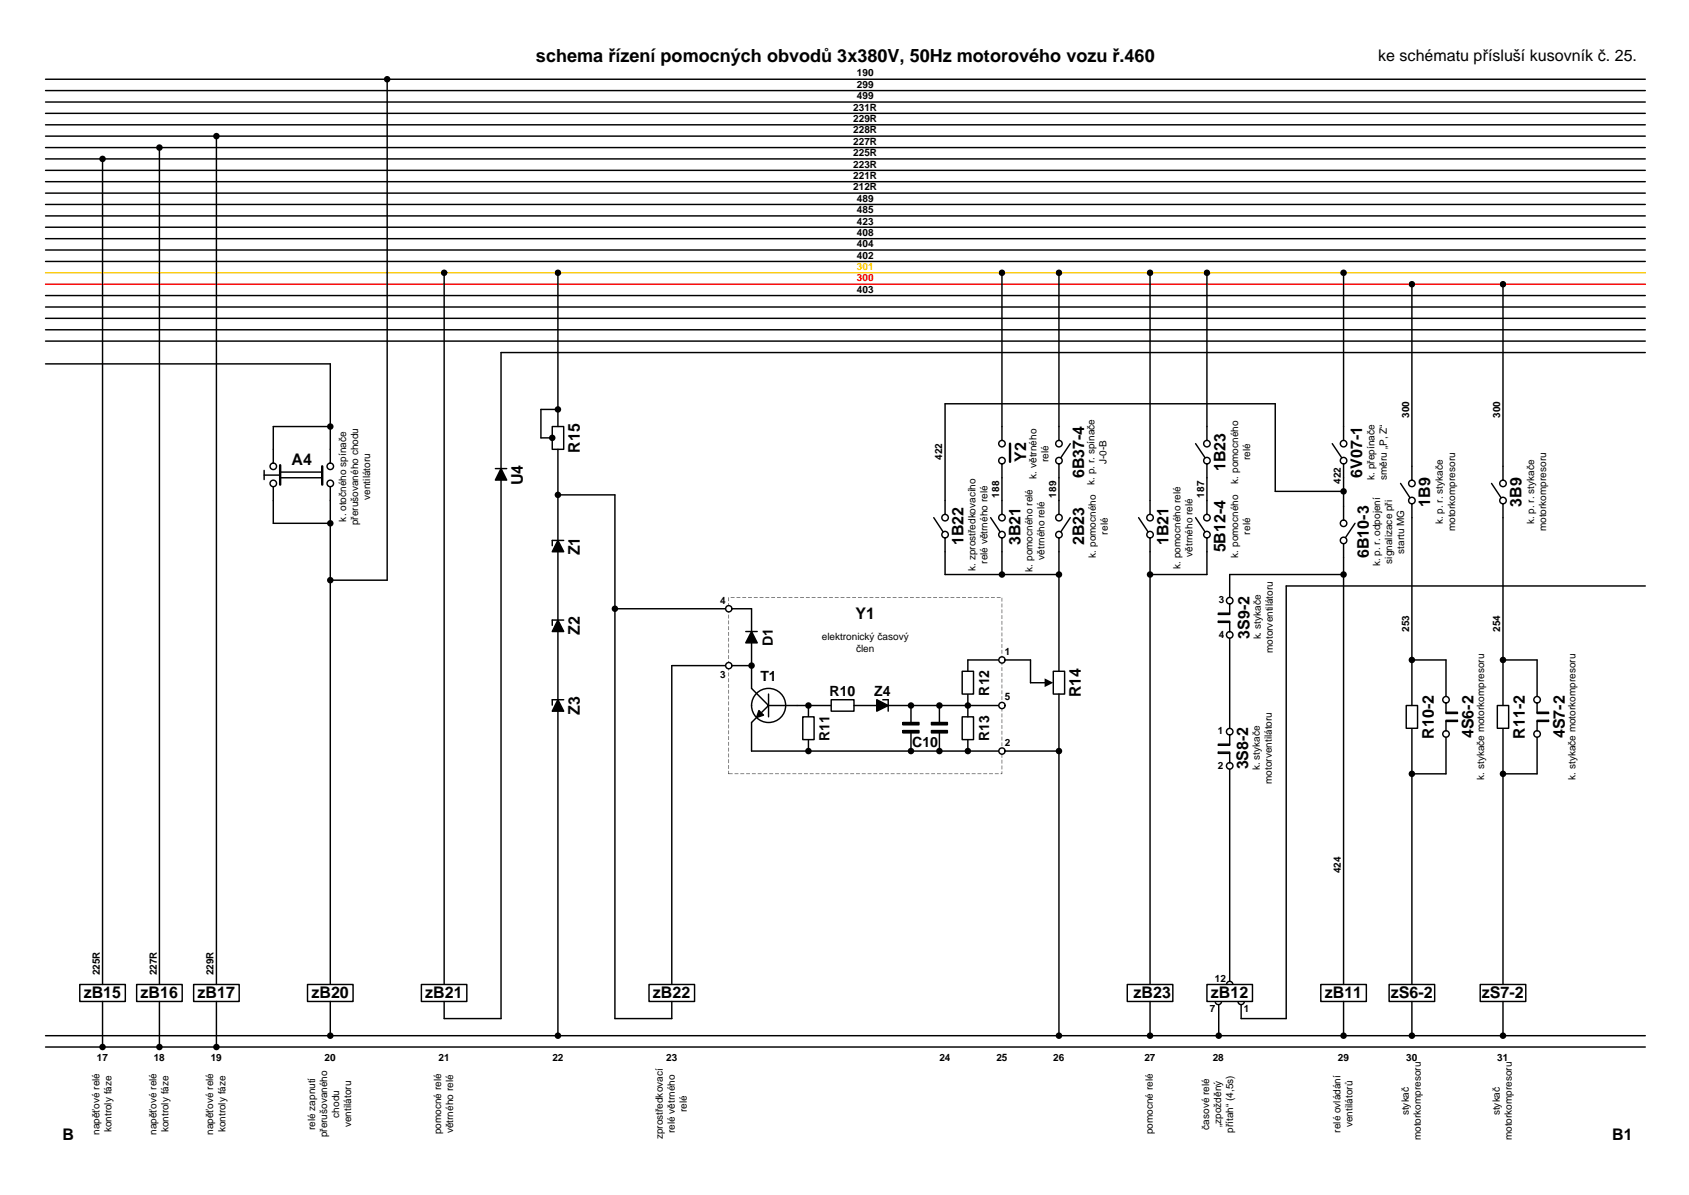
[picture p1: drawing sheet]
<svg xmlns="http://www.w3.org/2000/svg" width="297mm" height="210mm" viewBox="0 0 297 210" stroke-linecap="round" stroke-linejoin="round" font-family="sans-serif">
<g fill="none" stroke="#000" stroke-width=".25">
<path d="M8 13.9h281M8 15.9h281M8 17.9h281M8 19.9h281M8 21.9h281M8 23.9h281M8 25.9h281M8 27.9h281M8 29.9h281M8 31.9h281M8 33.9h281M8 35.9h281"/>
<path d="M8 37.9h281M8 39.9h281M8 41.9h281M8 43.9h281M8 45.9h281M8 51.9h281M8 53.9h281M8 55.9h281M8 57.9h281M8 59.9h281M8 63.9h50M8 181.9h281"/>
<path d="M8 183.9h281"/>
</g>
<path d="M8 47.9h281" fill="none" stroke="#fc0" stroke-width=".25"/>
<path d="M8 49.9h281" fill="none" stroke="#f00" stroke-width=".25"/>
<path d="M14 172.9h8v3h-8z" fill="#fff"/>
<path d="M18 27.9v145M14 172.9h8v3h-8zM18 175.9v8" fill="none" stroke="#000" stroke-width=".25"/>
<g fill="#000">
<circle cx="18" cy="27.9" r=".57"/>
<circle cx="18" cy="183.9" r=".57"/>
</g>
<path d="M24 172.9h8v3h-8z" fill="#fff"/>
<path d="M24 172.9h8v3h-8zM28 175.9v8" fill="none" stroke="#000" stroke-width=".25"/>
<circle cx="28" cy="183.9" r=".57" fill="#000"/>
<path d="M34 172.9h8v3h-8z" fill="#fff"/>
<g fill="none" stroke="#000" stroke-width=".25">
<path d="M28 25.9v147M38 23.9v149M58 74.9h-10v6.4M58 63.9v17.4M46.4 83.5h2.6M46.4 82.6v1.6M48 85.5v6.4h10M58 85.5v87.4M34 172.9h8v3h-8zM38 175.9v8"/>
<circle cx="48" cy="84.9" r=".57"/>
<circle cx="48" cy="81.9" r=".57"/>
<circle cx="58" cy="81.9" r=".57"/>
<circle cx="58" cy="84.9" r=".57"/>
</g>
<g fill="#000">
<circle cx="28" cy="25.9" r=".57"/>
<circle cx="38" cy="23.9" r=".57"/>
<circle cx="58" cy="74.9" r=".57"/>
<circle cx="58" cy="91.9" r=".57"/>
<circle cx="38" cy="183.9" r=".57"/>
</g>
<path d="M49.2 81.7v3.4M56.6 81.9v3.2" fill="none" stroke="#000" stroke-width=".42"/>
<path d="M54 172.9h8v3h-8z" fill="#fff"/>
<path d="M68 13.9v88h-10M78 47.9v125M54 172.9h8v3h-8zM58 175.9v6" fill="none" stroke="#000" stroke-width=".25"/>
<g fill="#000">
<circle cx="68" cy="13.9" r=".57"/>
<circle cx="78" cy="47.9" r=".57"/>
<circle cx="58" cy="101.9" r=".57"/>
<circle cx="58" cy="181.9" r=".57"/>
</g>
<path d="M74 172.9h8v3h-8z" fill="#fff"/>
<path d="M289 61.9h-201v117h-10v-3M87 82.3h2M88 82.3l1 2h-2zM74 172.9h8v3h-8z" fill="none" stroke="#000" stroke-width=".25"/>
<path d="M88 82.3l1 2h-2z" fill="#000"/>
<path d="M97 74.9h2v4h-2z" fill="#fff"/>
<path d="M98 47.9v27M97 74.9h2v4h-2zM98 78.9v16M98 71.9h-3v5h2M98 94.9l1 2h-2zM98 96.9v85M98 86.9h10v92M99 94.9h-2v1M98 108.9l1 2h-2zM99 108.9h-2v.9M98 122.9l1 2h-2zM99 122.9h-2v1" fill="none" stroke="#000" stroke-width=".25"/>
<g fill="#000">
<path d="M98 94.9l1 2h-2zM98 108.9l1 2h-2zM98 122.9l1 2h-2z"/>
<circle cx="98" cy="47.9" r=".57"/>
<circle cx="97" cy="76.9" r=".57"/>
<circle cx="98" cy="71.9" r=".57"/>
<circle cx="98" cy="86.9" r=".57"/>
<circle cx="98" cy="181.9" r=".57"/>
</g>
<path d="M114 172.9h8v3h-8z" fill="#fff"/>
<g fill="none" stroke="#000" stroke-width=".25">
<path d="M108 106.9h24v14l3 3-3 3M131 110.9h2M132 110.9l1 2h-2zM132 116.9h-14v56M133.3 124.8l.8 .8-1.2 .4zM135 123.9h7v2M135 121.9v4M114 172.9h8v3h-8zM118 175.9v3h-10"/>
<circle cx="135" cy="123.9" r="3"/>
</g>
<g fill="#000">
<path d="M132 110.9l1 2h-2zM133.3 124.8l.8 .8-1.2 .4z"/>
<circle cx="108" cy="106.9" r=".57"/>
<circle cx="132" cy="116.9" r=".57"/>
<circle cx="142" cy="123.9" r=".57"/>
</g>
<path d="M128 135.9l.7 .1zM129 135.9l.7 .1zM130 135.9l.7 .1zM131.1 135.9l.6 .1zM132.1 135.9l.7 .1zM133.1 135.9l.7 .1zM134.1 135.9l.7 .1zM135.1 135.9l.7 .1zM136.1 135.9l.7 .1zM137.2 135.9l.6 .1zM138.2 135.9l.7 .1zM139.2 135.9l.7 .1zM140.2 135.9l.7 .1zM141.2 135.9l.7 .1zM142.2 135.9l.7 .1zM143.3 135.9l.6 .1zM144.3 135.9l.6 .1zM145.3 135.9l.7 .1zM146.3 135.9l.7 .1zM147.3 135.9l.7 .1zM148.3 135.9l.7 .1zM149.4 135.9l.6 .1zM150.4 135.9l.6 .1zM151.4 135.9l.7 .1zM152.4 135.9l.7 .1zM153.4 135.9l.7 .1zM154.4 135.9l.7 .1zM155.4 135.9l.7 .1zM156.5 135.9l.6 .1zM157.5 135.9l.7 .1zM158.5 135.9l.7 .1zM159.5 135.9l.7 .1zM160.5 135.9l.7 .1zM161.5 135.9l.7 .1zM162.6 135.9l.6 .1zM163.6 135.9l.7 .1zM164.6 135.9l.7 .1zM165.6 135.9l.7 .1zM166.6 135.9l.7 .1zM167.6 135.9l.7 .1zM168.7 135.9l.6 .1zM169.7 135.9l.6 .1zM170.7 135.9l.7 .1zM171.7 135.9l.7 .1zM172.7 135.9l.7 .1zM173.7 135.9l.7 .1zM174.8 135.9l.6 .1zM176 135.5v.5h-.2l.2-.1zM176 134.5v.6zM176 133.4v.7zM176 132.4v.7zM176 131.4v.7zM176 130.4v.7zM176 129.4v.7zM176 128.4v.6zM176 127.4v.6zM176 126.3v.7zM176 125.3v.7zM176 124.3v.7zM176 123.3v.7zM176 122.3v.7zM176 121.3v.6zM176 120.2v.7zM176 119.2v.7zM176 118.2v.7zM176 117.2v.7zM176 116.2v.7zM176 115.2v.6zM176 114.1v.7zM176 113.1v.7zM176 112.1v.7zM176 111.1v.7zM176 110.1v.7zM176 109.1v.6zM176 108v.7zM176 107v.7zM176 106v.7zM176 105v.7zM175.1 104.9l.7 .1zM174.1 104.9l.7 .1zM173.1 104.9l.6 .1zM172 104.9l.7 .1zM171 104.9l.7 .1zM170 104.9l.7 .1zM169 104.9l.7 .1zM168 104.9l.7 .1zM167 104.9l.6 .1zM165.9 104.9l.7 .1zM164.9 104.9l.7 .1zM163.9 104.9l.7 .1zM162.9 104.9l.7 .1zM161.9 104.9l.7 .1zM160.9 104.9l.6 .1zM159.9 104.9l.6 .1zM158.8 104.9l.7 .1zM157.8 104.9l.7 .1zM156.8 104.9l.7 .1zM155.8 104.9l.7 .1zM154.8 104.9l.6 .1zM153.8 104.9l.6 .1zM152.7 104.9l.7 .1zM151.7 104.9l.7 .1zM150.7 104.9l.7 .1zM149.7 104.9l.7 .1zM148.7 104.9l.7 .1zM147.7 104.9l.6 .1zM146.6 104.9l.7 .1zM145.6 104.9l.7 .1zM144.6 104.9l.7 .1zM143.6 104.9l.7 .1zM142.6 104.9l.7 .1zM141.6 104.9l.6 .1zM140.5 104.9l.7 .1zM139.5 104.9l.7 .1zM138.5 104.9l.7 .1zM137.5 104.9l.7 .1zM136.5 104.9l.7 .1zM135.5 104.9l.6 .1zM134.5 104.9l.6 .1zM133.4 104.9l.7 .1zM132.4 104.9l.7 .1zM131.4 104.9l.7 .1zM130.4 104.9l.7 .1zM129.4 104.9l.6 .1zM128.4 104.9l.6 .1zM128 104.9l.1 .7zM128 105.9l.1 .7zM128 106.9l.1 .7zM128 108l.1 .6zM128 109l.1 .7zM128 110l.1 .7zM128 111l.1 .7zM128 112l.1 .7zM128 113l.1 .7zM128 114.1l.1 .6zM128 115.1l.1 .7zM128 116.1l.1 .7zM128 117.1l.1 .7zM128 118.1l.1 .7zM128 119.1l.1 .7zM128 120.2l.1 .6zM128 121.2l.1 .6zM128 122.2l.1 .7zM128 123.2l.1 .7zM128 124.2l.1 .7zM128 125.2l.1 .7zM128 126.3l.1 .6zM128 127.3l.1 .6zM128 128.3l.1 .7zM128 129.3l.1 .7zM128 130.3l.1 .7zM128 131.3l.1 .7zM128 132.3l.1 .7zM128 133.4l.1 .6zM128 134.4l.1 .7zM128 135.4v.6z" fill="#000"/>
<path d="M141 125.9h2v4h-2z" fill="#fff"/>
<path d="M141 125.9h2v4h-2zM142 129.9v2M142 123.9h4" fill="none" stroke="#000" stroke-width=".25"/>
<circle cx="142" cy="131.9" r=".57" fill="#000"/>
<path d="M146 122.9h4v2h-4z" fill="#fff"/>
<g fill="none" stroke="#000" stroke-width=".25">
<path d="M132 126.9v5h44M146 122.9h4v2h-4zM150 123.9h26M154 122.9l2 1-2 1zM155.1 122.9h.9v2M158.6 126.9h2.8v.4h-2.8zM158.6 128.3h2.8v.4h-2.8zM160 123.9v3M160 128.7v3.2M163.6 126.9h2.8v.4h-2.8zM163.6 128.3h2.8v.4h-2.8zM165 123.9v3"/>
<path d="M165 128.7v3.2"/>
</g>
<g fill="#000">
<path d="M154 122.9l2 1-2 1z"/>
<circle cx="160" cy="123.9" r=".57"/>
<circle cx="160" cy="131.9" r=".57"/>
<circle cx="165" cy="123.9" r=".57"/>
<circle cx="165" cy="131.9" r=".57"/>
</g>
<path d="M158.6 127.1h2.8M158.6 128.5h2.8M163.6 127.1h2.8M163.6 128.5h2.8" fill="none" stroke="#000" stroke-width=".4"/>
<path d="M169 125.9h2v4h-2z" fill="#fff"/>
<path d="M169 125.9h2v4h-2zM170 121.9v4M170 129.9v2" fill="none" stroke="#000" stroke-width=".25"/>
<g fill="#000">
<circle cx="170" cy="123.9" r=".57"/>
<circle cx="170" cy="131.9" r=".57"/>
</g>
<path d="M169 117.9h2v4h-2z" fill="#fff"/>
<path d="M186 96.9v21M169 117.9h2v4h-2zM181 115.9h-11v2" fill="none" stroke="#000" stroke-width=".25"/>
<path d="M185 117.9h2v4h-2z" fill="#fff"/>
<path d="M181 115.9v4h2.7M185 117.9h2v4h-2zM176 131.9h10M186 121.9v60" fill="none" stroke="#000" stroke-width=".25"/>
<g fill="#000">
<path d="M183.5 119.2l1.5 .7-1.5 .8z"/>
<circle cx="186" cy="131.9" r=".57"/>
<circle cx="186" cy="181.9" r=".57"/>
</g>
<circle cx="176" cy="131.9" r=".55" fill="#fff"/>
<circle cx="176" cy="131.9" r=".55" fill="none" stroke="#000" stroke-width=".25"/>
<circle cx="176" cy="123.9" r=".55" fill="#fff"/>
<circle cx="176" cy="123.9" r=".55" fill="none" stroke="#000" stroke-width=".25"/>
<circle cx="176" cy="115.9" r=".55" fill="#fff"/>
<circle cx="176" cy="115.9" r=".55" fill="none" stroke="#000" stroke-width=".25"/>
<circle cx="128" cy="116.9" r=".55" fill="#fff"/>
<circle cx="128" cy="116.9" r=".55" fill="none" stroke="#000" stroke-width=".25"/>
<circle cx="128" cy="106.9" r=".55" fill="#fff"/>
<g fill="none" stroke="#000" stroke-width=".25">
<path d="M176 47.9v29.5M186 47.9v29.5M202 47.9v42.5M188 77.9l-1.6 2.5M224 70.9h-58v19.5M164 90.9l1.7 2.5M166 94.5v6.4h20M174 90.9l1.7 2.5M176 81.5v8.9M176 94.5v6.4M186 81.5v8.9M186 94.5v2.4"/>
<path d="M188 90.9l-1.6 2.5M200 90.9l1.7 2.5M202 94.5v78.4"/>
<circle cx="176" cy="77.9" r=".57"/>
<circle cx="186" cy="77.9" r=".57"/>
<circle cx="166" cy="90.9" r=".57"/>
<circle cx="166" cy="93.9" r=".57"/>
<circle cx="176" cy="93.9" r=".57"/>
<circle cx="176" cy="90.9" r=".57"/>
<circle cx="176" cy="80.9" r=".57"/>
<circle cx="186" cy="90.9" r=".57"/>
<circle cx="186" cy="80.9" r=".57"/>
<circle cx="186" cy="93.9" r=".57"/>
<circle cx="202" cy="93.9" r=".57"/>
<circle cx="202" cy="90.9" r=".57"/>
<circle cx="128" cy="106.9" r=".55"/>
</g>
<path d="M177.4 77.9v3.2" fill="none" stroke="#000" stroke-width=".42"/>
<g fill="#000">
<circle cx="176" cy="47.9" r=".57"/>
<circle cx="186" cy="47.9" r=".57"/>
<circle cx="202" cy="47.9" r=".57"/>
<circle cx="176" cy="100.9" r=".57"/>
<circle cx="186" cy="100.9" r=".57"/>
</g>
<path d="M198 172.9h8v3h-8z" fill="#fff"/>
<g fill="none" stroke="#000" stroke-width=".25">
<path d="M212 47.9v29.5M210 77.9l1.7 2.5M210 90.9l1.7 2.5M212 81.5v8.9M212 94.5v6.4h-10M216 109.3h-2v-.2h2v1.8M216 106.1v1.8h-2v-.2h2M216 100.9v4M216 112.1v15.8M289 102.9h-63.1v76h-7.9v-3M216 132.3h-2v-.2h2v1.9M216 129.1v1.8h-2v-.2h2"/>
<path d="M216 135.1v37.8M198 172.9h8v3h-8zM202 175.9v6M214.1 175.9v6"/>
<circle cx="212" cy="77.9" r=".57"/>
<circle cx="212" cy="93.9" r=".57"/>
<circle cx="212" cy="80.9" r=".57"/>
<circle cx="212" cy="90.9" r=".57"/>
<circle cx="216" cy="105.5" r=".57"/>
<circle cx="216" cy="111.5" r=".57"/>
<circle cx="216" cy="128.5" r=".57"/>
<circle cx="216" cy="134.5" r=".57"/>
</g>
<g fill="#000">
<circle cx="212" cy="47.9" r=".57"/>
<circle cx="202" cy="100.9" r=".57"/>
<circle cx="202" cy="181.9" r=".57"/>
<circle cx="214.1" cy="181.9" r=".57"/>
</g>
<path d="M232 172.9h8v3h-8z" fill="#fff"/>
<g fill="none" stroke="#000" stroke-width=".25">
<path d="M236 47.9v29.5M248 49.9v34.4M264 49.9v34.4M224 70.9v15.4h12M234 77.9l1.7 2.5M236 81.5v9.8M236 95.5v77.4M238 91.9l-1.6 2.5M246 84.9l1.6 2.5M248 88.5v2.4M262 84.9l1.7 2.5M264 88.5v2.4"/>
<path d="M216 100.9h20M264 127.9v45M232 172.9h8v3h-8zM236 175.9v6"/>
<circle cx="236" cy="77.9" r=".57"/>
<circle cx="236" cy="91.9" r=".57"/>
<circle cx="236" cy="94.9" r=".57"/>
<circle cx="236" cy="80.9" r=".57"/>
<circle cx="248" cy="84.9" r=".57"/>
<circle cx="248" cy="87.9" r=".57"/>
<circle cx="264" cy="87.9" r=".57"/>
<circle cx="264" cy="84.9" r=".57"/>
</g>
<g fill="#000">
<circle cx="236" cy="47.9" r=".57"/>
<circle cx="248" cy="49.9" r=".57"/>
<circle cx="264" cy="49.9" r=".57"/>
<circle cx="236" cy="86.3" r=".57"/>
<circle cx="236" cy="100.9" r=".57"/>
<circle cx="236" cy="181.9" r=".57"/>
</g>
<path d="M263 123.9h2v4h-2z" fill="#fff"/>
<g fill="none" stroke="#000" stroke-width=".25">
<path d="M264 90.9v33M264 115.9h6v6.4M263 123.9h2v4h-2zM270 126.7h2v-.2h-2v1.8M270 123.5v1.8h2v-.2h-2M270 129.5v6.4h-6"/>
<circle cx="270" cy="122.9" r=".57"/>
<circle cx="270" cy="128.9" r=".57"/>
</g>
<g fill="#000">
<circle cx="264" cy="115.9" r=".57"/>
<circle cx="264" cy="135.9" r=".57"/>
</g>
<path d="M260 172.9h8v3h-8z" fill="#fff"/>
<path d="M248 127.9v45M260 172.9h8v3h-8zM264 175.9v6" fill="none" stroke="#000" stroke-width=".25"/>
<circle cx="264" cy="181.9" r=".57" fill="#000"/>
<path d="M247 123.9h2v4h-2z" fill="#fff"/>
<g fill="none" stroke="#000" stroke-width=".25">
<path d="M248 90.9v33M248 115.9h6v6.4M247 123.9h2v4h-2zM254 126.7h2v-.2h-2v1.8M254 123.5v1.8h2v-.2h-2M254 129.5v6.4h-6"/>
<circle cx="254" cy="128.9" r=".57"/>
<circle cx="254" cy="122.9" r=".57"/>
</g>
<g fill="#000">
<circle cx="248" cy="115.9" r=".57"/>
<circle cx="248" cy="135.9" r=".57"/>
</g>
<path d="M244 172.9h8v3h-8z" fill="#fff"/>
<path d="M49.2 82.9h7.4v1h-7.4zM244 172.9h8v3h-8zM248 175.9v6" fill="none" stroke="#000" stroke-width=".25"/>
<circle cx="248" cy="181.9" r=".57" fill="#000"/>
<circle cx="216" cy="172.9" r=".55" fill="#fff"/>
<circle cx="216" cy="172.9" r=".55" fill="none" stroke="#000" stroke-width=".25"/>
<circle cx="214" cy="175.9" r=".55" fill="#fff"/>
<circle cx="214" cy="175.9" r=".55" fill="none" stroke="#000" stroke-width=".25"/>
<circle cx="218" cy="175.9" r=".55" fill="#fff"/>
<circle cx="218" cy="175.9" r=".55" fill="none" stroke="#000" stroke-width=".25"/>
<path d="M212 172.9h8v3h-8z" fill="#fff"/>
<path d="M212 172.9h8v3h-8z" fill="none" stroke="#000" stroke-width=".25"/>
<text font-size="3.2" x="94.1" y="10.9">schema řízení pomocných obvodů 3x380V, 50Hz motorového vozu ř.460</text>
<g font-size="2.8">
<text x="242.1" y="10.7">ke schématu přísluší kusovník č. 25.</text>
<text x="51.2" y="81.8">A4</text>
<text x="101.9" y="79.5" transform="rotate(-90 101.9 79.5)">R15</text>
<text x="180.3" y="81.1" transform="rotate(-90 180.3 81.1)">Y2</text>
<text x="215.2" y="82.8" transform="rotate(-90 215.2 82.8)">1B23</text>
<text x="239.2" y="84" transform="rotate(-90 239.2 84)">6V07-1</text>
<text x="91.8" y="85.2" transform="rotate(-90 91.8 85.2)">U4</text>
<text x="190.4" y="84" transform="rotate(-90 190.4 84)">6B37-4</text>
<text x="251.2" y="89" transform="rotate(-90 251.2 89)">1B9</text>
<text x="267.3" y="89" transform="rotate(-90 267.3 89)">3B9</text>
<text x="169.2" y="95.8" transform="rotate(-90 169.2 95.8)">1B22</text>
<text x="179.2" y="95.8" transform="rotate(-90 179.2 95.8)">3B21</text>
<text x="190.4" y="95.8" transform="rotate(-90 190.4 95.8)">2B23</text>
<text x="205.3" y="95.8" transform="rotate(-90 205.3 95.8)">1B21</text>
<text x="101.9" y="97.6" transform="rotate(-90 101.9 97.6)">Z1</text>
<text x="215.2" y="97" transform="rotate(-90 215.2 97)">5B12-4</text>
<text x="240.5" y="98" transform="rotate(-90 240.5 98)">6B10-3</text>
<text x="101.9" y="111.6" transform="rotate(-90 101.9 111.6)">Z2</text>
<text x="150.3" y="108.7">Y1</text>
<text x="219.5" y="112.2" transform="rotate(-90 219.5 112.2)">3S9-2</text>
<text x="101.9" y="125.6" transform="rotate(-90 101.9 125.6)">Z3</text>
<text x="189.8" y="122.5" transform="rotate(-90 189.8 122.5)">R14</text>
<text x="251.8" y="129.7" transform="rotate(-90 251.8 129.7)">R10-2</text>
<text x="258.8" y="129.7" transform="rotate(-90 258.8 129.7)">4S6-2</text>
<text x="267.8" y="129.7" transform="rotate(-90 267.8 129.7)">R11-2</text>
<text x="274.8" y="129.7" transform="rotate(-90 274.8 129.7)">4S7-2</text>
<text x="219.2" y="135.2" transform="rotate(-90 219.2 135.2)">3S8-2</text>
<text x="14.7" y="175.3">zB15</text>
<text x="24.7" y="175.3">zB16</text>
<text x="34.7" y="175.3">zB17</text>
<text x="54.7" y="175.3">zB20</text>
<text x="74.7" y="175.3">zB21</text>
<text x="114.7" y="175.3">zB22</text>
<text x="199.1" y="175.3">zB23</text>
<text x="212.7" y="175.3">zB12</text>
<text x="232.7" y="175.3">zB11</text>
<text x="244.3" y="175.3">zS6-2</text>
<text x="260.3" y="175.3">zS7-2</text>
<text x="11" y="200.3">B</text>
<text x="283.2" y="200.3">B1</text>
</g>
<g font-size="2.5">
<text x="135.7" y="113.5" transform="rotate(-90 135.7 113.5)">D1</text>
<text x="133.6" y="119.6">T1</text>
<text x="145.7" y="122.3">R10</text>
<text x="153.6" y="122.3">Z4</text>
<text x="173.7" y="122.2" transform="rotate(-90 173.7 122.2)">R12</text>
<text x="145.7" y="130.2" transform="rotate(-90 145.7 130.2)">R11</text>
<text x="160.2" y="131.2">C10</text>
<text x="173.7" y="130.2" transform="rotate(-90 173.7 130.2)">R13</text>
</g>
<g font-size="1.8">
<text x="150.5" y="17.4">499</text>
<text x="150.5" y="15.4">299</text>
<text x="150.5" y="13.4">190</text>
<text x="149.9" y="23.4">228R</text>
<text x="149.9" y="21.4">229R</text>
<text x="149.9" y="19.4">231R</text>
<text x="149.9" y="29.4">223R</text>
<text x="149.9" y="27.4">225R</text>
<text x="149.9" y="25.4">227R</text>
<text x="149.9" y="33.4">212R</text>
<text x="149.9" y="31.4">221R</text>
<text x="150.5" y="35.4">489</text>
<text x="150.5" y="41.4">408</text>
<text x="150.5" y="39.4">423</text>
<text x="150.5" y="37.4">485</text>
<text x="150.5" y="45.4">402</text>
<text x="150.5" y="43.4">404</text>
<text x="150.5" y="51.4">403</text>
<text x="247.5" y="73.4" transform="rotate(-90 247.5 73.4)">300</text>
<text x="263.5" y="73.4" transform="rotate(-90 263.5 73.4)">300</text>
<text x="165.5" y="80.8" transform="rotate(-90 165.5 80.8)">422</text>
<text x="184.2" y="81.2" transform="rotate(-90 184.2 81.2)">relé</text>
<text x="194.4" y="81.5" transform="rotate(-90 194.4 81.5)">J-0-B</text>
<text x="219.6" y="80.9" transform="rotate(-90 219.6 80.9)">relé</text>
<text x="65" y="87.8" transform="rotate(-90 65 87.8)">ventilátoru</text>
<text x="175.5" y="87.4" transform="rotate(-90 175.5 87.4)">188</text>
<text x="182.1" y="84.1" transform="rotate(-90 182.1 84.1)">k. větrného</text>
<text x="185.5" y="87.4" transform="rotate(-90 185.5 87.4)">189</text>
<text x="192.3" y="85.2" transform="rotate(-90 192.3 85.2)">k. p. r. spínače</text>
<text x="211.5" y="87.4" transform="rotate(-90 211.5 87.4)">187</text>
<text x="217.5" y="85" transform="rotate(-90 217.5 85)">k. pomocného</text>
<text x="235.5" y="85" transform="rotate(-90 235.5 85)">422</text>
<text x="241.5" y="84.3" transform="rotate(-90 241.5 84.3)">k. přepínače</text>
<text x="243.6" y="84.3" transform="rotate(-90 243.6 84.3)">směru „P, Z“</text>
<text x="60.8" y="91.6" transform="rotate(-90 60.8 91.6)">k. otočného spínače</text>
<text x="62.9" y="92.2" transform="rotate(-90 62.9 92.2)">přerušovaného chodu</text>
<text x="194.6" y="93.9" transform="rotate(-90 194.6 93.9)">relé</text>
<text x="219.6" y="93.9" transform="rotate(-90 219.6 93.9)">relé</text>
<text x="253.5" y="92.1" transform="rotate(-90 253.5 92.1)">k. p. r. stykače</text>
<text x="255.6" y="93.3" transform="rotate(-90 255.6 93.3)">motorkompresoru</text>
<text x="269.5" y="92.1" transform="rotate(-90 269.5 92.1)">k. p. r. stykače</text>
<text x="271.6" y="93.3" transform="rotate(-90 271.6 93.3)">motorkompresoru</text>
<text x="171.4" y="100.3" transform="rotate(-90 171.4 100.3)">k. zprostředkovacího</text>
<text x="173.5" y="99" transform="rotate(-90 173.5 99)">relé větrného relé</text>
<text x="181.4" y="100.4" transform="rotate(-90 181.4 100.4)">k. pomocného relé</text>
<text x="183.5" y="98.3" transform="rotate(-90 183.5 98.3)">větrného relé</text>
<text x="192.5" y="98" transform="rotate(-90 192.5 98)">k. pomocného</text>
<text x="207.4" y="99.9" transform="rotate(-90 207.4 99.9)">k. pomocného relé</text>
<text x="209.5" y="97.8" transform="rotate(-90 209.5 97.8)">větrného relé</text>
<text x="217.5" y="98" transform="rotate(-90 217.5 98)">k. pomocného</text>
<text x="242.4" y="99.5" transform="rotate(-90 242.4 99.5)">k. p. r. odpojení</text>
<text x="244.5" y="99" transform="rotate(-90 244.5 99)">signalizace při</text>
<text x="246.7" y="97.3" transform="rotate(-90 246.7 97.3)">startu MG</text>
<text x="126.5" y="106">4</text>
<text x="214.1" y="105.9">3</text>
<text x="144.4" y="112.4">elektronický časový</text>
<text x="214.1" y="112">4</text>
<text x="221.5" y="112.3" transform="rotate(-90 221.5 112.3)">k. stykače</text>
<text x="247.5" y="111" transform="rotate(-90 247.5 111)">253</text>
<text x="263.5" y="111" transform="rotate(-90 263.5 111)">254</text>
<text x="126.5" y="119">3</text>
<text x="150.4" y="114.5">člen</text>
<text x="176.5" y="115">1</text>
<text x="223.6" y="114.7" transform="rotate(-90 223.6 114.7)">motorventilátoru</text>
<text x="176.5" y="123">5</text>
<text x="176.5" y="131">2</text>
<text x="213.9" y="128.9">1</text>
<text x="213.9" y="135">2</text>
<text x="221.3" y="135.3" transform="rotate(-90 221.3 135.3)">k. stykače</text>
<text x="223.4" y="137.7" transform="rotate(-90 223.4 137.7)">motorventilátoru</text>
<text x="260.7" y="137" transform="rotate(-90 260.7 137)">k. stykače motorkompresoru</text>
<text x="276.7" y="137" transform="rotate(-90 276.7 137)">k. stykače motorkompresoru</text>
<text x="235.5" y="153.4" transform="rotate(-90 235.5 153.4)">424</text>
<text x="17.5" y="171.3" transform="rotate(-90 17.5 171.3)">225R</text>
<text x="27.5" y="171.3" transform="rotate(-90 27.5 171.3)">227R</text>
<text x="37.5" y="171.3" transform="rotate(-90 37.5 171.3)">229R</text>
<text x="213.4" y="172.4">12</text>
<text x="212.5" y="177.8">7</text>
<text x="218.5" y="177.8">1</text>
<text x="17" y="186.4">17</text>
<text x="27" y="186.4">18</text>
<text x="37" y="186.4">19</text>
<text x="57" y="186.4">20</text>
<text x="77" y="186.4">21</text>
<text x="97" y="186.4">22</text>
<text x="117" y="186.4">23</text>
<text x="165" y="186.4">24</text>
<text x="175" y="186.4">25</text>
<text x="185" y="186.4">26</text>
<text x="201" y="186.4">27</text>
<text x="213" y="186.4">28</text>
<text x="235" y="186.4">29</text>
<text x="247" y="186.4">30</text>
<text x="263" y="186.4">31</text>
<text x="59.6" y="196.3" transform="rotate(-90 59.6 196.3)">chodu</text>
<text x="61.7" y="198" transform="rotate(-90 61.7 198)">ventilátoru</text>
<text x="120.6" y="195.4" transform="rotate(-90 120.6 195.4)">relé</text>
<text x="214.5" y="198" transform="rotate(-90 214.5 198)">„zpožděný</text>
<text x="237.6" y="198" transform="rotate(-90 237.6 198)">ventilátorů</text>
<text x="247.5" y="195.9" transform="rotate(-90 247.5 195.9)">stykač</text>
<text x="263.5" y="195.9" transform="rotate(-90 263.5 195.9)">stykač</text>
<text x="17.5" y="199.3" transform="rotate(-90 17.5 199.3)">napěťové relé</text>
<text x="19.6" y="198.9" transform="rotate(-90 19.6 198.9)">kontroly fáze</text>
<text x="27.5" y="199.3" transform="rotate(-90 27.5 199.3)">napěťové relé</text>
<text x="29.6" y="198.9" transform="rotate(-90 29.6 198.9)">kontroly fáze</text>
<text x="37.5" y="199.3" transform="rotate(-90 37.5 199.3)">napěťové relé</text>
<text x="39.6" y="198.9" transform="rotate(-90 39.6 198.9)">kontroly fáze</text>
<text x="55.4" y="198.5" transform="rotate(-90 55.4 198.5)">relé zapnutí</text>
<text x="57.5" y="199.8" transform="rotate(-90 57.5 199.8)">přerušovaného</text>
<text x="77.5" y="199.3" transform="rotate(-90 77.5 199.3)">pomocné relé</text>
<text x="79.6" y="199.1" transform="rotate(-90 79.6 199.1)">větrného relé</text>
<text x="116.4" y="200.1" transform="rotate(-90 116.4 200.1)">zprostředkovací</text>
<text x="118.5" y="199.1" transform="rotate(-90 118.5 199.1)">relé větrného</text>
<text x="202.5" y="199.3" transform="rotate(-90 202.5 199.3)">pomocné relé</text>
<text x="212.4" y="198.4" transform="rotate(-90 212.4 198.4)">časové relé</text>
<text x="216.6" y="199" transform="rotate(-90 216.6 199)">přítah“ (4,5s)</text>
<text x="235.5" y="199" transform="rotate(-90 235.5 199)">relé ovládání</text>
<text x="249.6" y="200.3" transform="rotate(-90 249.6 200.3)">motorkompresoru</text>
<text x="265.6" y="200.3" transform="rotate(-90 265.6 200.3)">motorkompresoru</text>
</g>
<text font-size="1.8" fill="#fc0" x="150.5" y="47.4">301</text>
<text font-size="1.8" fill="#f00" x="150.5" y="49.4">300</text>
</svg>
